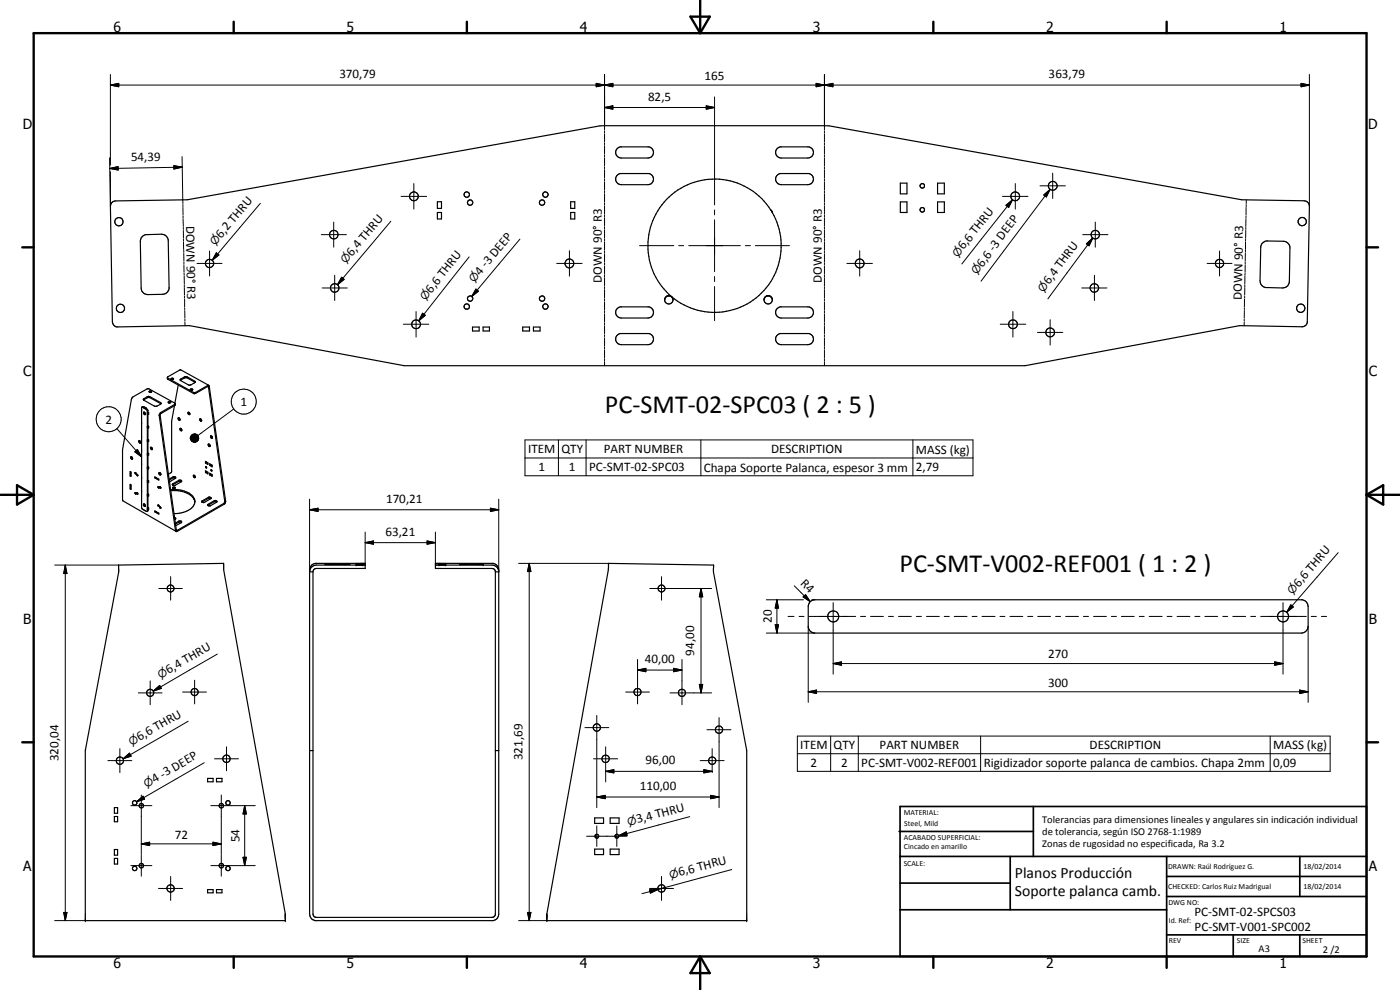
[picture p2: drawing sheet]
<svg xmlns="http://www.w3.org/2000/svg" width="420mm" height="297mm" viewBox="0 0 420 297" stroke-linecap="round" stroke-linejoin="round" font-family="sans-serif">
<g fill="none" stroke="#000" stroke-width=".35">
<path d="M185.1 44.7l1-.6h8.7a1.69 1.69 0 0 1 1.3 1.8 1.69 1.69 0 0 1-1.6 1.5h-8a1.68 1.68 0 0 1-1.6-.9 1.68 1.68 0 0 1 .2-1.8zM185.3 52.5l.8-.4h8.7a1.69 1.69 0 0 1 1.3 1.8 1.69 1.69 0 0 1-1.6 1.5h-8a1.68 1.68 0 0 1-1.6-1.1 1.68 1.68 0 0 1 .4-1.8zM233.1 44.7l1-.6h8.7a1.69 1.69 0 0 1 1.3 1.8 1.69 1.69 0 0 1-1.7 1.5h-8a1.69 1.69 0 0 1-1.5-.9 1.69 1.69 0 0 1 .2-1.8zM233.1 52.7l1-.6h8.7a1.69 1.69 0 0 1 1.3 1.8 1.69 1.69 0 0 1-1.7 1.5h-8a1.69 1.69 0 0 1-1.5-.9 1.69 1.69 0 0 1 .2-1.8zM270.2 54.9h2v3.3h-2zM281.4 54.9h2v3.3h-2zM33.5 60.9l.4-.4 .8-.2 21.5-.4 123.9-22.1 1.3-.1 67.4 .1 123.9 22.1 18.7 .3a1.65 1.65 0 0 1 1.6 1.7l-.7 34.6a1.52 1.52 0 0 1-1.6 1.5l-18.7-.3-64.4 12h-186.3l-64.4-12-21.5 .4a1.57 1.57 0 0 1-1.7-1.6l-.6-34.6zM42.6 71.1l1.1-.7 4.8-.1a2 2 0 0 1 2 2l.2 14a2.02 2.02 0 0 1-1.9 2l-4.4 .1a2 2 0 0 1-2-2l-.3-14zM131.3 60.5h1.2v2h-1.2zM131.3 63.8h1.2v1.9h-1.2zM171.3 60.5h1.2v2h-1.2zM171.3 63.8h1.2v1.9h-1.2z"/>
<path d="M231.5 63.2l.2 .3M231.7 63.5l.1 .3M231.7 63.5a20 20 0 0 0-30.2-5 20 20 0 0 0 .1 30.6M231.8 63.8a20 20 0 0 1-4.7 25.4 20 20 0 0 1-25.9-.4h-1l-.6 .7M270.2 60.6h2v3.2h-2zM281.4 60.6h2v3.2h-2zM378.8 73l1.2-.7 5.2 .1a2.02 2.02 0 0 1 1.9 2l-.1 10a1.94 1.94 0 0 1-2.1 2l-4.8-.1a2 2 0 0 1-1.9-2.1l.2-10.3zM141.8 98.1h2v1.2h-2zM145 98.1h1.9v1.2h-1.9zM156.9 98.1h2v1.2h-2zM160.1 98.1h2v1.2h-2zM185.3 92.5l.8-.4h8.7a1.69 1.69 0 0 1 1.3 1.8 1.69 1.69 0 0 1-1.6 1.5h-8a1.68 1.68 0 0 1-1.6-1 1.68 1.68 0 0 1 .4-1.9z"/>
<path d="M199.5 89.7v.3M200 89a1.24 1.24 0 0 0 .2 2.1 1.24 1.24 0 0 0 1.8-1.2M200.9 88.8l-.8 .1M201.1 88.8l.2 .1M201.5 89.1l.3 .4M201.7 89.2l.1 .2M201.8 89.4l.1 .3M201.9 89.7l.1 .3M229.8 89l-.5 .9M230.2 88.8l-.3 .1M230.4 88.8h.3M230.9 88.8l.8 .7"/>
<path d="M231.3 89a1.24 1.24 0 0 0-2 .7 1.24 1.24 0 0 0 1.5 1.4 1.24 1.24 0 0 0 .7-1.9M231.8 89.7v.3M233.1 92.7l1-.6h8.7a1.69 1.69 0 0 1 1.3 1.8 1.69 1.69 0 0 1-1.7 1.5h-8a1.69 1.69 0 0 1-1.5-.9 1.69 1.69 0 0 1 .2-1.8zM43.1 119.7l1-.7h.7l3.5 2-1.2 .8-.5 .1-3.5-1.8zM44.9 117.6h.5M44.9 117.6l-.1-.2 .3-.1 .4 .1-.1 .2M50.2 113.3l8.1 4.5 4.3-2.2M51.4 113.8h.6M51.4 113.8l-.1-.2 .4-.1 .4 .1-.1 .2M53.5 115.5l-1 5.5M54.1 113.9a2.51 2.51 0 0 1 2-.9l2.3 1.3 .2 .4-1.8 .9-2.6-1.4zM54.2 114.1l.1-.1a2.24 2.24 0 0 1 1.8-.7l2.4 1.4"/>
<path d="M54.2 114.1h-.1M57.2 117.1h.5M57.2 117.1l-.1-.3 .3-.1 .4 .1-.1 .3M58.5 114.7h.1M62.6 116.1l4.9 34.5M62.6 115.6l-8.4-4.6-4 2.2 .2 .6 7.8 4.3 .5-.1 3.6-2 .3 .1M62.6 115.6l.2 .4M62.8 116l4.9 34.4M62.8 116l-.2 .1M185.1 100.7l1-.6h8.7a1.69 1.69 0 0 1 1.3 1.8 1.69 1.69 0 0 1-1.6 1.5h-8a1.68 1.68 0 0 1-1.6-.9 1.68 1.68 0 0 1 .2-1.8zM233.1 100.7l1-.6h8.7a1.69 1.69 0 0 1 1.3 1.8 1.69 1.69 0 0 1-1.7 1.5h-8a1.69 1.69 0 0 1-1.5-.9 1.69 1.69 0 0 1 .2-1.8zM39.3 137.1a.36 .36 0 0 1 .4 .2 .36 .36 0 0 1-.2 .5l-.3-.4z"/>
<path d="M39.5 137.1l.3 .5M41.9 132.2l-.3 .1a.35 .35 0 0 0 .1 .5 .35 .35 0 0 0 .5 0M41.9 132.2l.3 .6M42.6 122.2l1.4 .7 .2 .4-.1 30.2M43.1 120l1.2-.7h.5l3.5 1.9M43.1 123.7a.42 .42 0 0 1 .4 .2 .42 .42 0 0 1 0 .5l-.4-.3zM43.2 122.2l-.4-.2-.3 .3v30l.2 .4 1.4 .8M43.3 123.7v.2M43.3 123.9l.1 .3M43.4 124.2l.2 .1M43.8 122.6a.96 .96 0 0 1 .6 1.1M43.8 122.3l-.5-.3-.2 .3 .5 .4"/>
<path d="M43.8 122.3l-.2 .4M43.8 122.6l-.2 .1M43.8 122.3v.3M44.4 124.3v3.5M44.4 128.4v3.5M44.4 132.5v3.5M44.4 136.6v3.5M44.4 136l-.2 .1h.4M44.4 136l.2 .1M44.4 127.8l-.2 .1h.4M44.4 127.8l.2 .1M44.4 123.7l-.2 .1h.4"/>
<path d="M44.4 123.7l.2 .1M44.4 131.9l-.2 .1h.4M44.4 131.9l.2 .1M44.6 123.8v.5h-.4M44.6 127.9v.5h-.4M44.6 132v.5h-.4M44.6 136.1v.5h-.4M45.4 134.2l.4 .5M45.4 134.2l-.2 .1v.4l.3 .2 .3-.2M47.8 124.7l4.9 34.4M48 124.5l.2-.4 4.2-2.4 .1-.7-7.8-4.4h-.5l-4.5 2.7-2.9 15.6v15.2l16 9.3M48 124.5l4.9 34.5"/>
<path d="M48 124.5l-.2 .2M51.1 120.8h.1a.32 .32 0 0 0-.4-.3 .32 .32 0 0 0-.2 .4M51.1 120.8l-.5 .1M52.4 121.7l-.9 4.7v15.1l-.9 .8M52.6 121.2l-4.3 2.5-.4 .4-.1 .6M53.5 125.4l.1-.1a.37 .37 0 0 1 .4 .3 .37 .37 0 0 1-.2 .5zM53.7 125.4l.3 .5M54 128.6h.3l.3 .6h-.4zM54.3 128.5l.3 .6M56.6 123.7l-.2 .4 .4 .3 .2-.2M56.6 123.7l.4 .5M56.7 123.7l.3 .5"/>
<path d="M60 125.7h.3l.2 .6-.5-.1zM60.2 125.7v.1M60.2 125.8l.3 .4M61.7 138.4l.7 .5v.5l-.7-.5zM61.8 140l.1 .4zM62 138.8l.4 .3M62 138.8l-.3 .1M62 138.6v.2M62.5 133.3a.38 .38 0 0 1 .5 .2 .38 .38 0 0 1-.2 .5zM62.8 133.3l.3 .5M62.9 139.1l.8 .5v.5l-.8-.4zM63.2 139.3v.2"/>
<path d="M63.2 139.5l.5 .2M63.2 139.5l-.3 .2M63.2 130.8a.36 .36 0 0 1 .5 .2 .36 .36 0 0 1-.3 .5zM63.4 130.8l.3 .6M39.1 146.2l.2 .1v.5l-.2-.1zM39.1 141.5l.2 .1v.6l-.2-.2zM39.1 142.3l.2 .2v.4l-.2-.1zM39.1 145.3l.2 .2v.5l-.2-.2zM39.3 145.7l-.2 .1M39.3 142.6l-.2 .2M39.3 141.9l-.2 .1M39.3 146.5l-.2 .2"/>
<path d="M40.5 147.8l.3 .1v.3zM40.5 141.8l.3 .1v.3zM40.5 147.8h.1M40.5 141.8h.1M41.1 147.9l.2 .1v.3zM41.1 142.4l.2 .3zM41.3 142.7v.1M43.1 151.3a.42 .42 0 0 1 .4 .2 .42 .42 0 0 1 0 .5l-.4-.3zM43.1 153l.5 .3M43.3 151.2l.3 .7M44.4 152.9l-.3 .6M44.4 140.7v3.4"/>
<path d="M44.4 144.8v3.4M44.4 148.8v3.5M44.4 152.3l-.2 .1h.4M44.4 152.3l.2 .1M44.4 144.1l-.2 .2h.4M44.4 144.1l.2 .2M44.4 140.1l-.2 .1h.4M44.4 140.1l.2 .1M44.4 148.2l-.2 .1h.4M44.4 148.2l.2 .1M44.6 152.4v.5h-.4M44.6 140.2v.5h-.4"/>
<path d="M44.6 144.3v.5h-.4M44.6 148.3v.5h-.4M46.5 153.3l.4 .2v.3l-.4-.2zM46.5 143.1l.4 .2v.3l-.4-.2zM46.8 143.3l-.3 .1M46.8 153.5l-.3 .1M47.2 153.7l.5 .3v.3l-.5-.3zM47.2 143.5l.5 .3v.3l-.5-.3zM47.4 151.6h.3v.3zM47.4 153.8l-.2 .2M47.4 143.6l-.2 .2M48 152.1l-.1 .1"/>
<path d="M48 141.8l.3 .6M48 146.1h.2v.4zM48 141.8h-.3v.4l.4 .3 .2-.1M48 152.1l.3 .2-.1 .2zM50.7 143.8l1.3-.8h.5l.2 .3-1.8 1.3M51.2 146.9a8.2 8.2 0 0 1 6.7 2l.4 .7M51.3 147.2a6.8 6.8 0 0 1 7 2.7M51.8 145.2l2-1.1h.5l.2 .2-2 1.4h-.5zM51.9 146.5h.6M51.9 146.5l-.1-.2 .3-.2 .4 .1v.3M52.4 155.3l.3 .2-.2 .4M52.4 155.6l.3 .1"/>
<path d="M52.7 157l.9-.6a.45 .45 0 0 1 .6-.2 .45 .45 0 0 1 .2 .6l-1.7 .9M52.7 159.1l.1 .3M52.7 143.5l-.7-.1-1.2 .7M52.9 159l-.2 .1M52.9 159l.1 .1M53 159.1l-.2 .3M54.4 144.5l-.8-.1-1.8 1.1M54.4 156.8l-.6-.2-1.1 .6M58.1 142.6h.1a.38 .38 0 0 1 .3 .3 .38 .38 0 0 1-.2 .4zM58.3 142.6l.3 .6M58.3 149.6l.2 1M58.3 149.6h.1"/>
<path d="M58.3 149.7a3 3 0 0 1-2.2 3.6l-2.1 .7-1.8 .1M60.5 150.4l2-1.1a.49 .49 0 0 1 .5-.1 .49 .49 0 0 1 .3 .4l-2.1 1.2-.5-.1zM61.7 141.3l.7 .4v.5l-.7-.4zM62 141.4v.2M62 141.6l.4 .3M62 141.6l-.3 .2M62.3 151.4l1.9-1.1a.44 .44 0 0 1 .6-.1 .44 .44 0 0 1 .2 .5l-2.1 1.1-.4-.1zM62.9 142l.8 .4v.5l-.8-.4zM63.2 142.4l.5 .2M63.2 142.4l-.3 .1M63.2 142.2v.2M63.3 149.6l-.7-.1-2 1.1"/>
<path d="M63.3 141h.2v.4zM65.1 150.6h-.9l-1.8 1M67.4 150.8l-14.4 8.3M67.4 150.8l.2 .2M67.5 150.6l-.1 .2M67.7 150.4l-.4 .9-14.1 8.1h-.4M67.7 150.4l-.2 .2M35.6 169.5l31.5-.5v2l18.5 103.2v2h-60v-51l10-53.6zM93.6 169.5l1-.5h15v1.6h-14.7l-.6 .2-.4 .8v102.6l.2 .7 .8 .4h52.7l.7-.3 .4-.6v-103.1l-.4-.5-.7-.2h-16.9v-1.6h17.3a1.98 1.98 0 0 1 1.7 2v103.2a1.98 1.98 0 0 1-1.7 2h-53.4a2.09 2.09 0 0 1-1.7-2v-103.2l.1-.7zM97.6 169.2h7.3v.2h-6.2h-1.1zM106.9 169.5h2M107 169.5h.2"/>
<path d="M108.7 169.5h-.1M108.9 169.1h-.2M108.9 169.1h-1.9M109.6 169.5h-14.7a2.09 2.09 0 0 0-2 2.1h1M130.7 169.5h16.9a2.09 2.09 0 0 1 2.1 2.1h-1M131.7 169.5h2.1M131.9 169.5h.1M133.6 169.5h-.2M133.7 169.1h-.1M133.8 169.1h-2.1h.2M138 169.2h7v.2h-7zM182.6 169l31.6 .5-.1 2.1 10 53.6v51h-60v-2l18.5-103.2z"/>
<path d="M243 180.6l1.2-.6h146.7a2.17 2.17 0 0 1 1.7 1.9v6.1a2.09 2.09 0 0 1-2 1.9h-146.4a1.98 1.98 0 0 1-1.6-1.9v-6.1zM62.3 233.6h1.7v1h-1.7zM65 233.6h1.6v1h-1.6zM92.9 225.2h1M148.7 225.2h1M34.3 257.6h1v1.6h-1zM34.3 242.3h1v1.7h-1zM34.3 245h1v1.5h-1zM34.3 254.9h1v1.7h-1zM178.5 245.4h2.6v1.7h-2.6zM178.5 254.8h2.6v1.6h-2.6zM183.1 245.4h2.7v1.7h-2.7z"/>
<path d="M183.1 254.8h2.7v1.6h-2.7zM62.3 266.9h1.7v1h-1.7zM65 266.9h1.6v1h-1.6z"/>
<circle cx="124.2" cy="58.9" r="1.32"/>
<circle cx="140.1" cy="58.4" r=".81"/>
<circle cx="163.7" cy="58.4" r=".8"/>
<circle cx="276.8" cy="55.7" r=".69"/>
<circle cx="304.7" cy="58.9" r="1.33"/>
<circle cx="315.9" cy="55.8" r="1.32"/>
<circle cx="35.7" cy="66.6" r="1.23"/>
<circle cx="62.9" cy="79" r="1.23"/>
<circle cx="100.2" cy="70.4" r="1.29"/>
<circle cx="141.1" cy="60.8" r=".8"/>
<circle cx="162.7" cy="60.8" r=".8"/>
<circle cx="170.9" cy="79" r="1.32"/>
<circle cx="258" cy="79" r="1.32"/>
<circle cx="276.8" cy="62.9" r=".69"/>
<circle cx="328.7" cy="70.4" r="1.27"/>
<circle cx="366" cy="79" r="1.24"/>
<circle cx="390.8" cy="66.5" r="1.24"/>
<circle cx="36.1" cy="92.5" r="1.25"/>
<circle cx="100.5" cy="86.4" r="1.28"/>
<circle cx="124.9" cy="97.3" r="1.3"/>
<circle cx="140.1" cy="92" r=".8"/>
<circle cx="141.1" cy="89.6" r=".79"/>
<circle cx="162.7" cy="89.6" r=".8"/>
<circle cx="163.7" cy="92" r=".81"/>
<circle cx="304" cy="97.3" r="1.32"/>
<circle cx="315.2" cy="99.8" r="1.32"/>
<circle cx="328.4" cy="86.4" r="1.27"/>
<circle cx="390.4" cy="92.5" r="1.25"/>
<circle cx="47.6" cy="146.3" r=".21"/>
<circle cx="51.2" cy="176.6" r="1.05"/>
<circle cx="198.5" cy="176.6" r="1.04"/>
<circle cx="250.1" cy="184.9" r="1.65"/>
<circle cx="385.1" cy="184.9" r="1.65"/>
<circle cx="45.1" cy="207.9" r="1.08"/>
<circle cx="58.4" cy="207.7" r="1.07"/>
<circle cx="179.1" cy="218.3" r="1.09"/>
<circle cx="191.3" cy="207.7" r="1.07"/>
<circle cx="204.7" cy="207.9" r="1.07"/>
<circle cx="215.8" cy="218.9" r="1.1"/>
<circle cx="36" cy="228.2" r="1.08"/>
<circle cx="68" cy="227.7" r="1.1"/>
<circle cx="181.7" cy="227.7" r="1.1"/>
<circle cx="213.8" cy="228.2" r="1.1"/>
<circle cx="40.4" cy="240.9" r=".67"/>
<circle cx="42.4" cy="259.7" r=".68"/>
<circle cx="42.4" cy="241.7" r=".66"/>
<circle cx="66.4" cy="259.7" r=".68"/>
<circle cx="66.4" cy="241.7" r=".67"/>
<circle cx="68.4" cy="240.9" r=".67"/>
<circle cx="179.1" cy="250.9" r=".57"/>
<circle cx="185.1" cy="250.9" r=".57"/>
<circle cx="40.4" cy="260.6" r=".68"/>
<circle cx="51.2" cy="266.6" r="1.1"/>
<circle cx="68.4" cy="260.6" r=".66"/>
<circle cx="198.5" cy="266.6" r="1.11"/>
</g>
<g fill="none" stroke="#000" stroke-width=".3">
<path d="M33.1 25.5l2.5-.5v1zM33.1 25.5h359.9M33.1 22.4v27.1M178.9 25l2.5 .5-2.5 .5zM178.9 25l5 1v-1l-5 1zM181.4 25.5l2.5-.5v1zM181.4 32.3l2.5-.6v1.1zM181.4 22.4v16.5M181.4 39.2v.6M181.4 32.3h33M212 31.7l2.4 .6-2.4 .5zM214.4 29.1v32.4"/>
<path d="M244.9 25l2.5 .5-2.5 .5zM247.4 25.5l2.6-.5v1zM247.4 22.4v16.5M247.4 39.2v.6M390.5 25l2.5 .5-2.5 .5zM393 22.4v39.4M32.9 47.4l.2 14.5v-10.3M32.9 50.5l2.5-.5 .1 1zM52.2 49.7l2.5 .5-2.5 .5zM54.6 47l.3 14.1M54.7 50.2l-21.8 .3M120.4 58.9h7.6"/>
<path d="M124.2 55.1v7.6M181.4 40.1v2.4M181.4 42.8v.6M181.4 43.7v2.4M181.4 46.4v.6M181.4 47.3v2.4M181.4 50v.6M181.4 50.9v2.4M181.4 53.6v.6M181.4 54.5v2.4M181.4 57.2v.6M181.4 58.1v2.4"/>
<path d="M247.4 40.1v2.4M247.4 42.8v.6M247.4 43.7v2.4M247.4 46.4v.6M247.4 47.3v2.4M247.4 50v.6M247.4 50.9v2.4M247.4 53.6v.6M247.4 54.5v2.4M247.4 57.2v.6M247.4 58.1v2.4M300.9 58.9h7.6"/>
<path d="M303.9 59.9l-15.2 19.3M304.7 55.1v7.6M312.1 55.8h7.6M313.3 58.5l1.9-1.7-1.2 2.3zM315.2 56.8l-20.8 27.6M315.9 51.9v7.7M374 59.9v1.2M54.9 62.2v2.3M54.9 61.4v.6M54.9 65.7l.1 2.2M54.9 64.8v.6M55 69.1l.1 2.3"/>
<path d="M55 68.2v.6M55.1 72.6v2.2M55.1 71.7v.6M55.1 76l.1 2.3M55.1 75.1v.6M55.2 79.4v2.3M55.2 78.6v.5M59.1 79h7.5M62.9 75.3v7.5M64.9 75.9l.8 .6-2 1.6zM78.1 61l-14.4 17.1M96.4 70.4h7.6"/>
<path d="M100.1 66.6v7.6M117.3 66.4l-16 19M140.8 77.1l-15.1 19.2M156 71.8l-14.4 17.1M167.1 79h7.6M170.9 75.2v7.6M181.4 60.8v.6M181.4 61.7v2.4M181.4 64.4v.6M181.4 65.3v2.4M181.4 68v.6M181.4 68.9v2.4"/>
<path d="M181.4 71.6v.6M181.4 72.5v2.4M181.4 75.2v.6M181.4 76.1v2.4M181.4 78.8v.6M181.4 79.8v2.3M191.9 73.7h10.3M203.7 73.7h1.5M206.7 73.7h15.5M214.4 63v1.5M214.4 66v15.5M223.7 73.7h1.5"/>
<path d="M226.7 73.7h10.2M247.4 60.8v.6M247.4 61.7v2.4M247.4 64.4v.6M247.4 65.3v2.4M247.4 68v.6M247.4 68.9v2.4M247.4 71.6v.6M247.4 72.5v2.4M247.4 75.2v.6M247.4 76.1v2.4M247.4 78.8v.6"/>
<path d="M247.4 79.8v2.3M254.2 79h7.6M258 75.2v7.6M301.9 61.6l2-1.7-1.2 2.3zM324.9 70.4h7.6M326 73.2l1.9-1.8-1.1 2.3zM327.9 71.4l-13.4 18.3M328.7 66.6v7.6M362.3 79h7.4M366 75.3v7.5M373.7 79.4v2.3M373.7 78.6v.5"/>
<path d="M373.7 76v2.3M373.8 72.6v2.2M373.8 75.1l-.1 .6M373.8 71.7v.6M373.9 69.1l-.1 2.3M373.9 68.2v.6M373.9 65.7v2.2M374 62.2v2.3M374 64.8l-.1 .6M374 61.4v.6M55.2 82l.1 .6M55.3 82.8v2.3"/>
<path d="M55.3 86.3l.1 2.3M55.3 85.4v.6M55.4 88.9v.6M55.4 92.3v.6M55.4 89.7v2.3M55.4 93.2l.1 2.3M55.5 96.6v1.1M55.5 95.8v.5M96.7 86.4h7.5M100.4 82.6v7.6M102.5 83.2l.8 .6-2 1.6zM121.1 97.3h7.6"/>
<path d="M124.9 93.5v7.6M126.8 94l.8 .6-1.9 1.7zM142.8 86.7l.8 .7-2 1.5zM181.4 82.4v.7M181.4 83.3v2.4M181.4 86v.6M181.4 86.9v2.4M181.4 89.6v.6M181.4 90.6v2.3M181.4 93.2v.7M181.4 94.1v2.4M181.4 96.8v.6"/>
<path d="M181.4 97.7v2.4M214.4 83v1.5M214.4 86v10.2M247.4 82.4v.7M247.4 83.3v2.4M247.4 86v.6M247.4 86.9v2.4M247.4 89.6v.6M247.4 90.6v2.3M247.4 93.2v.7M247.4 94.1v2.4M247.4 96.8v.6"/>
<path d="M247.4 97.7v2.4M300.2 97.3h7.6M304 93.5v7.6M311.4 99.7h7.6M315.2 95.9v7.6M324.6 86.4h7.6M328.5 82.6v7.6M373.4 95.8v.5M373.4 96.6v1.1M373.5 93.2l-.1 2.3M373.5 92.3v.6M373.5 89.7v2.3"/>
<path d="M373.5 88.9v.6M373.6 86.3l-.1 2.3M373.6 85.4v.6M373.6 82.8v2.3M373.7 82l-.1 .6M181.4 100.5v.5M181.4 101.3v2.5M181.4 104v.6M181.4 104.9v2.4M181.4 107.6v.6M181.4 108.5v1.2M247.4 100.5v.5"/>
<path d="M247.4 101.3v2.5M247.4 104v.6M247.4 104.9v2.4M247.4 107.6v.6M247.4 108.5v1.2M35.1 128.6l7.4 8.5M40.5 135.6l.7-.7 1.3 2.2zM57.1 131.3l2.5 .1-2.5 .2zM57.1 131.6l2.5-.2-2.4 .4zM57.1 131.4h2.5M57.2 131.1l2.4 .3-2.5-.1zM57.2 131.8l2.4-.4-2.3 .7z"/>
<path d="M57.3 130.8l2.3 .6-2.4-.3zM57.3 132.1l2.3-.7-2.2 .9zM57.4 130.6l.2-.2 2 1zM57.4 130.6l2.2 .8-2.3-.6zM57.4 132.3l2.2-.9-2 1.1zM57.6 130.4l.3-.1 1.7 1.1zM57.6 132.5l2-1.1-1.7 1.2zM57.9 130.3l.3-.1 1.4 1.2zM57.9 132.6l1.7-1.2-1.4 1.3zM58.2 130.2h.3l1.1 1.2zM58.2 132.7l1.4-1.3-1.1 1.3zM58.5 130.2h.2l.9 1.2z"/>
<path d="M58.7 130.2l.9 1.2zM59 130.3l.6 1.1zM59.2 130.5l.4 .9zM59.3 130.7l.3 .7zM59.5 130.9l.1 .5zM59.6 131.4l-1.1 1.3zM59.6 131.4l-.6 1.1-.3 .1zM59.6 131.4l-.6 1.1zM59.6 131.4l-.4 1zM59.6 131.4l-.3 .8zM59.6 131.4l-.1 .6zM59.6 131.4v.3z"/>
<path d="M70.1 122.7l-10.7 8M157.6 132h134.4v10.7h-134.4zM157.6 137.4h134.4M167.6 132v10.7M175.9 132v10.7M210.3 132v10.7M274 132v10.7M92.9 153l2.6-.5v1zM92.9 153h56.8M92.9 149.8v21.8M109.6 159.6v9.9M130.7 159.6v9.9"/>
<path d="M147.2 152.5l2.5 .5-2.5 .5zM149.7 149.8v21.8M16.4 169.5h19.2M19.6 169.5l.5 2.6h-1zM19.6 169.5v106.7M47.7 176.6h7M51.2 173v7.1M109.6 162.8l2.5-.5v1zM109.6 162.8h21.1M128.2 162.3l2.5 .5-2.5 .5zM155.6 169h27M158.8 169l.5 2.5h-1z"/>
<path d="M158.8 169v107.2M195 176.6h18.6M198.5 173v7.1M210.4 176.6l.5 2.5h-1zM210.4 176.6v31.3M230 180h11.1M233.2 180l.4 2.5h-.9zM233.2 180v9.9M238.4 175.8l4.8 4.7M241 179.1l.8-.7 1.4 2.1zM243.6 180h.9M401.6 165.8l-15.4 17.9"/>
<path d="M65.2 196.3l-19.2 11M191.3 197.9v13.3M204.7 197.9v13.6M230 189.9h14.5M232.7 187.5h.9l-.4 2.4zM236.5 185h1.8M239.8 185h1.5M242.6 188v22.7M242.8 185h14M250.1 199.1l2.4-.5v1zM250.1 180.8v21.5M250.1 199.1h135"/>
<path d="M258.3 185h1.5M261.3 185h3.8M266.6 185h1.5M269.7 185h3.8M275 185h1.5M278 185h3.9M283.4 185h1.5M286.4 185h3.8M291.7 185h1.5M294.7 185h3.9M300.1 185h1.5M303.1 185h3.8"/>
<path d="M308.4 185h1.6M311.4 185h3.9M316.8 185h1.5M319.8 185h3.9M325.2 185h1.5M328.2 185h3.9M333.5 185h1.6M336.5 185h3.9M341.9 185h1.5M344.9 185h3.9M350.3 185h1.4M353.3 185h3.8"/>
<path d="M358.6 185h1.5M361.6 185h3.9M367 185h1.5M370 185h3.8M375.4 185h1.4M378.4 185h13.6M382.6 198.6l2.5 .5-2.5 .5zM385.1 180.8v21.5M387.4 181.5l.7 .6-1.9 1.6zM392.6 188v22.7M393.5 185h1.5M396.6 185h1.5"/>
<path d="M41.5 207.9h7.1M45.1 204.3v7.2M46 207.3l1.9-1.6 .5 .8zM54.8 207.6h7.2M56.5 216.4l-19.6 11.3M58.4 204.1v7.1M175.5 218.3h7.2M179.1 214.7v12.9M187.8 207.6h7.1M191.3 201l2.5-.5v1zM191.3 201h13.4M201.1 207.9h12.5"/>
<path d="M202.1 200.5l2.6 .5-2.6 .5zM209.9 205.4h1l-.5 2.5zM212.2 218.9h7.2M215.8 215.3v12.8M242.6 207.6l2.5-.5v1zM242.6 207.6h150M390 207.1l2.6 .5-2.6 .5zM32.4 228.2h7.2M36 224.6v7.2M36.9 227.7l2-1.7 .5 .9zM42.4 238.5v17.9M61.3 228.9l-20.3 11.7"/>
<path d="M64.4 227.7h7.2M66.4 238.5v17.9M68 224.1v7.2M178.1 227.7h7.3M179.1 239.1l2.5-.5v1zM179.1 227.8v14.5M179.1 239.1h36.7M181.8 231.4l2.4-.5v1zM181.8 231.4h31.9M181.8 224.1v10.5M210.1 228.2h7.2M211.2 230.9l2.5 .5-2.5 .5z"/>
<path d="M213.3 238.6l2.5 .5-2.5 .5zM213.7 224.6v7.2M215.8 228.3v14M239.3 220.9h159.9v10.5h-159.9zM239.3 226.1h159.9M249.3 220.9v10.5M257.6 220.9v10.5M294.3 220.9v10.5M381.2 220.9v10.5M39.3 241.7h6.3M39.3 259.7h6.3M41 240.6l1.9-1.7 .5 .9z"/>
<path d="M42.4 253.2l2.5-.5v1zM42.4 256.6v6.3M42.4 253.2h24M63.3 241.7h13.3M63.3 259.7h13.3M63.9 252.7l2.5 .5-2.5 .5zM66.4 256.6v6.3M72.9 257.2h1l-.5 2.5zM73.4 241.7l.5 2.5h-1zM73.4 241.7v18M176.1 250.9h12.1M179.1 247.8v6.2"/>
<path d="M185.1 247.8v6.2M185.7 250.7l2.2-1.1 .3 1zM207 245l-21.3 5.7M16.4 276.2h9.2M19.1 273.8h1l-.5 2.4zM47.6 266.6h7.2M51.2 263v7.2M155.6 276.2h8.5M158.3 273.8h1l-.5 2.4zM194.9 267l2.6-.1-2.3 1.1zM194.9 266.6h7.2M197.5 266.9l-4.9 1.2"/>
<path d="M198.5 263v7.2M199.6 266.3l-2.1 .6M219.6 260.9l-22.1 6"/>
<circle cx="32.6" cy="125.8" r="3.8"/>
<circle cx="73.1" cy="120.5" r="3.8"/>
</g>
<g fill="#000">
<circle cx="67.1" cy="169" r=".18"/>
<circle cx="97.6" cy="169.2" r=".18"/>
<circle cx="104.9" cy="169.2" r=".18"/>
<circle cx="106.9" cy="169.1" r=".18"/>
<circle cx="106.9" cy="169.5" r=".18"/>
<circle cx="108.9" cy="169.1" r=".18"/>
<circle cx="108.9" cy="169.5" r=".18"/>
<circle cx="131.7" cy="169.5" r=".18"/>
<circle cx="131.7" cy="169.1" r=".18"/>
<circle cx="133.8" cy="169.1" r=".18"/>
<circle cx="133.8" cy="169.5" r=".18"/>
<circle cx="145" cy="169.4" r=".18"/>
<circle cx="182.6" cy="169" r=".18"/>
<circle cx="25.6" cy="276.2" r=".18"/>
<circle cx="85.6" cy="276.2" r=".18"/>
<circle cx="164.1" cy="276.2" r=".18"/>
<circle cx="224.1" cy="276.2" r=".18"/>
</g>
<g fill="none" stroke="#000" stroke-width=".71">
<path d="M10.1 9.9h400v277.1h-400zM70.1 6.5v3.4M140.1 6.5v3.4M207.2 5h5.8l-2.9 4.9zM210.1 0v9.9M280.1 6.5v3.4M350.1 6.5v3.4M6.7 74.2h3.4M410.1 74.2h3.5M.1 148.5h10M5.1 145.6l5 2.9-5 2.9zM410.1 148.5h10"/>
<path d="M410.1 148.5l5-2.9v5.8zM6.7 222.7h3.4M410.1 222.7h3.5M70.1 287v3.4M140.1 287v3.4M210.1 287v10M210.1 287l2.9 5h-5.8zM280.1 287v3.4M350.1 287v3.4"/>
</g>
<g fill="none" stroke="#000" stroke-width=".51">
<path d="M269.8 249.5h40.3M270.1 242h140v45h-140zM270.1 257h140M303.2 257v16M310.1 242v15M350.1 257v30M390.1 257v12M270.1 265h33.1M270.1 273h80M350.1 269h60M350.1 263h60M350.1 280.5h60"/>
<path d="M370.1 280.5v6.5M390.1 280.5v6.5"/>
</g>
<g fill="#000">
<path d="M33.1 25.5l2.5-.5v1zM178.9 25l2.5 .5-2.5 .5zM181.4 25.5l2.5-.5v1zM181.4 32.3l2.5-.6v1.1zM212 31.7l2.4 .6-2.4 .5zM244.9 25l2.5 .5-2.5 .5zM247.4 25.5l2.6-.5v1zM390.5 25l2.5 .5-2.5 .5zM32.9 50.5l2.5-.5 .1 1zM52.2 49.7l2.5 .5-2.5 .5zM313.3 58.5l1.9-1.7-1.2 2.3zM64.9 75.9l.8 .6-2 1.6z"/>
<path d="M301.9 61.6l2-1.7-1.2 2.3zM326 73.2l1.9-1.8-1.1 2.3zM102.5 83.2l.8 .6-2 1.6zM126.8 94l.8 .6-1.9 1.7zM142.8 86.7l.8 .7-2 1.5zM40.5 135.6l.7-.7 1.3 2.2zM59.5 130.9l.1 .5zM59.3 130.7l.3 .7zM59.2 130.5l.4 .9zM59 130.3l.6 1.1zM58.7 130.2l.9 1.2zM58.5 130.2h.2l.9 1.2z"/>
<path d="M58.2 130.2h.3l1.1 1.2zM57.9 130.3l.3-.1 1.4 1.2zM57.6 130.4l.3-.1 1.7 1.1zM57.4 130.6l.2-.2 2 1zM57.4 130.6l2.2 .8-2.3-.6zM57.3 130.8l2.3 .6-2.4-.3zM57.2 131.8l2.4-.4-2.3 .7zM57.3 132.1l2.3-.7-2.2 .9zM57.4 132.3l2.2-.9-2 1.1zM57.6 132.5l2-1.1-1.7 1.2zM57.9 132.6l1.7-1.2-1.4 1.3zM58.2 132.7l1.4-1.3-1.1 1.3z"/>
<path d="M59.6 131.4l-1.1 1.3zM59.6 131.4l-.6 1.1-.3 .1zM59.6 131.4l-.6 1.1zM59.6 131.4l-.4 1zM59.6 131.4l-.3 .8zM59.6 131.4l-.1 .6zM59.6 131.4v.3zM92.9 153l2.6-.5v1zM147.2 152.5l2.5 .5-2.5 .5zM19.6 169.5l.5 2.6h-1zM109.6 162.8l2.5-.5v1zM128.2 162.3l2.5 .5-2.5 .5z"/>
<path d="M158.8 169l.5 2.5h-1zM210.4 176.6l.5 2.5h-1zM241 179.1l.8-.7 1.4 2.1zM232.7 187.5h.9l-.4 2.4zM233.2 180l.4 2.5h-.9zM250.1 199.1l2.4-.5v1zM382.6 198.6l2.5 .5-2.5 .5zM387.4 181.5l.7 .6-1.9 1.6zM46 207.3l1.9-1.6 .5 .8zM191.3 201l2.5-.5v1zM202.1 200.5l2.6 .5-2.6 .5zM209.9 205.4h1l-.5 2.5z"/>
<path d="M242.6 207.6l2.5-.5v1zM390 207.1l2.6 .5-2.6 .5zM36.9 227.7l2-1.7 .5 .9zM41 240.6l1.9-1.7 .5 .9zM179.1 239.1l2.5-.5v1zM181.8 231.4l2.4-.5v1zM211.2 230.9l2.5 .5-2.5 .5zM213.3 238.6l2.5 .5-2.5 .5zM42.4 253.2l2.5-.5v1zM63.9 252.7l2.5 .5-2.5 .5zM72.9 257.2h1l-.5 2.5zM73.4 241.7l.5 2.5h-1z"/>
<path d="M185.7 250.7l2.2-1.1 .3 1zM19.1 273.8h1l-.5 2.4zM158.3 273.8h1l-.5 2.4zM194.9 267l2.6-.1-2.3 1.1z"/>
</g>
<path d="M57.1 131.3h2.5M57.1 131.6h2.5" fill="none" stroke="#000" stroke-width=".38"/>
<g font-size="7.9">
<text x="181.6" y="123.9">PC-SMT-02-SPC03 ( 2 : 5 )</text>
<text x="269.9" y="171.7">PC-SMT-V002-REF001 ( 1 : 2 )</text>
</g>
<g font-size="4.7">
<text x="304.6" y="263.5">Planos Producción</text>
<text x="304.6" y="268.9">Soporte palanca camb.</text>
</g>
<g font-size="4.2">
<text x="34" y="9.6">6</text>
<text x="104" y="9.6">5</text>
<text x="174" y="9.6">4</text>
<text x="244" y="9.6">3</text>
<text x="314" y="9.6">2</text>
<text x="384" y="9.6">1</text>
<text x="6.8" y="38.7">D</text>
<text x="410.6" y="38.7">D</text>
<text x="7" y="112.9">C</text>
<text x="410.8" y="112.9">C</text>
<text x="7" y="187.1">B</text>
<text x="410.8" y="187.1">B</text>
<text x="7" y="261.4">A</text>
<text x="410.8" y="261.4">A</text>
<text x="34" y="290.4">6</text>
<text x="104" y="290.4">5</text>
<text x="174" y="290.4">4</text>
<text x="244" y="290.4">3</text>
<text x="314" y="290.4">2</text>
<text x="384" y="290.4">1</text>
</g>
<g font-size="3.9">
<text x="101.8" y="23.5">370,79</text>
<text x="314.7" y="23.5">363,79</text>
<text x="211.4" y="24">165</text>
<text x="194.5" y="30.2">82,5</text>
<text x="39.3" y="48.4" transform="rotate(-1 39.3 48.4)">54,39</text>
<text x="55.8" y="67.7" transform="rotate(89 55.8 67.7)">DOWN 90° R3</text>
<text x="66.4" y="71.6" transform="rotate(-50 66.4 71.6)">6,2 THRU</text>
<text x="105.6" y="77" transform="rotate(-50 105.6 77)">6,4 THRU</text>
<text x="289.2" y="75.1" transform="rotate(-52 289.2 75.1)">6,6 THRU</text>
<text x="144.1" y="82.7" transform="rotate(-50 144.1 82.7)">4 -3 DEEP</text>
<text x="294.8" y="80.3" transform="rotate(-53 294.8 80.3)">6,6 -3 DEEP</text>
<text x="129.4" y="88.1" transform="rotate(-52 129.4 88.1)">6,6 THRU</text>
<text x="180.7" y="84.9" transform="rotate(-90 180.7 84.9)">DOWN 90° R3</text>
<text x="246.6" y="84.9" transform="rotate(-90 246.6 84.9)">DOWN 90° R3</text>
<text x="314.9" y="85.6" transform="rotate(-53 314.9 85.6)">6,4 THRU</text>
<text x="372.7" y="90" transform="rotate(-89 372.7 90)">DOWN 90° R3</text>
<text x="72.2" y="121.8">1</text>
<text x="31.7" y="127.1">2</text>
<text x="158.5" y="136">ITEM</text>
<text x="168.5" y="136">QTY</text>
<text x="181.2" y="136">PART NUMBER</text>
<text x="231.4" y="136">DESCRIPTION</text>
<text x="274.9" y="136.1">MASS (kg)</text>
<text x="161.6" y="141.4">1</text>
<text x="170.8" y="141.4">1</text>
<text x="176.8" y="141.4">PC-SMT-02-SPC03</text>
<text x="211.2" y="141.5">Chapa Soporte Palanca, espesor 3 mm</text>
<text x="274.9" y="141.4">2,79</text>
<text x="115.9" y="150.9">170,21</text>
<text x="115.7" y="160.7">63,21</text>
<text x="240" y="175.2" transform="rotate(45 240 175.2)">R4</text>
<text x="389.8" y="176.3" transform="rotate(-49 389.8 176.3)">6,6 THRU</text>
<text x="231.6" y="186.9" transform="rotate(-90 231.6 186.9)">20</text>
<text x="208.4" y="196.7" transform="rotate(-90 208.4 196.7)">94,00</text>
<text x="314.6" y="197.5">270</text>
<text x="50.6" y="202.2" transform="rotate(-30 50.6 202.2)">6,4 THRU</text>
<text x="193.5" y="199">40,00</text>
<text x="314.6" y="206">300</text>
<text x="41.9" y="222.4" transform="rotate(-30 41.9 222.4)">6,6 THRU</text>
<text x="240.2" y="224.7">ITEM</text>
<text x="250.2" y="224.8">QTY</text>
<text x="264" y="224.7">PART NUMBER</text>
<text x="327" y="224.8">DESCRIPTION</text>
<text x="382.1" y="224.9">MASS (kg)</text>
<text x="17.6" y="228.4" transform="rotate(-90 17.6 228.4)">320,04</text>
<text x="156.8" y="228.1" transform="rotate(-90 156.8 228.1)">321,69</text>
<text x="193.7" y="229.4">96,00</text>
<text x="243.3" y="230.1">2</text>
<text x="252.4" y="230.1">2</text>
<text x="258.5" y="230.1">PC-SMT-V002-REF001</text>
<text x="295.2" y="230.2">Rigidizador soporte palanca de cambios. Chapa 2mm</text>
<text x="382.1" y="230.1">0,09</text>
<text x="46.3" y="235" transform="rotate(-30 46.3 235)">4 -3 DEEP</text>
<text x="192" y="237.1">110,00</text>
<text x="52.4" y="251.7">72</text>
<text x="191.3" y="247" transform="rotate(-15 191.3 247)">3,4 THRU</text>
<text x="71.9" y="252.7" transform="rotate(-90 71.9 252.7)">54</text>
<text x="204" y="262.9" transform="rotate(-15 204 262.9)">6,6 THRU</text>
<text x="358.5" y="275">PC-SMT-02-SPCS03</text>
<text x="358.5" y="279.4">PC-SMT-V001-SPC002</text>
</g>
<g font-size="3.3">
<text x="64.6" y="73.7" transform="rotate(-50 64.6 73.7)">n</text>
<text x="287.4" y="77.3" transform="rotate(-52 287.4 77.3)">n</text>
<text x="103.8" y="79.2" transform="rotate(-50 103.8 79.2)">n</text>
<text x="293.1" y="82.5" transform="rotate(-53 293.1 82.5)">n</text>
<text x="142.3" y="84.8" transform="rotate(-50 142.3 84.8)">n</text>
<text x="313.2" y="87.8" transform="rotate(-53 313.2 87.8)">n</text>
<text x="127.7" y="90.3" transform="rotate(-52 127.7 90.3)">n</text>
<text x="387.9" y="178.4" transform="rotate(-49 387.9 178.4)">n</text>
<text x="48.2" y="203.6" transform="rotate(-30 48.2 203.6)">n</text>
<text x="39.4" y="223.8" transform="rotate(-30 39.4 223.8)">n</text>
<text x="43.9" y="236.4" transform="rotate(-30 43.9 236.4)">n</text>
<text x="188.6" y="247.8" transform="rotate(-15 188.6 247.8)">n</text>
<text x="201.2" y="263.7" transform="rotate(-15 201.2 263.7)">n</text>
</g>
<g font-size="3.1">
<text x="312.7" y="246.8">Tolerancias para dimensiones lineales y angulares sin indicación individual</text>
<text x="312.7" y="250.4">de tolerancia, según ISO 2768-1:1989</text>
<text x="312.7" y="254">Zonas de rugosidad no especificada, Ra 3.2</text>
<text x="377.7" y="285.6">A3</text>
<text x="397" y="285.9">2 /2</text>
</g>
<g font-size="2.4">
<text x="271.2" y="244.4">MATERIAL:</text>
<text x="271.3" y="252">ACABADO SUPERFICIAL:</text>
<text x="271.4" y="247.9">Steel, Mild</text>
<text x="271.3" y="254.6">Cincado en amarillo</text>
<text x="271.2" y="259.7">SCALE:</text>
<text x="350.6" y="260.8">DRAWN: Raúl Rodríguez G.</text>
<text x="391.2" y="260.6">18/02/2014</text>
<text x="350.6" y="266.9">CHECKED: Carlos Ruiz Madrigual</text>
<text x="391.2" y="266.7">18/02/2014</text>
<text x="350.6" y="271.4">DWG NO:</text>
<text x="350.8" y="276.9">Id. Ref:</text>
<text x="350.8" y="282.8">REV</text>
<text x="371.2" y="282.9">SIZE</text>
<text x="390.9" y="282.9">SHEET</text>
</g>
</svg>
